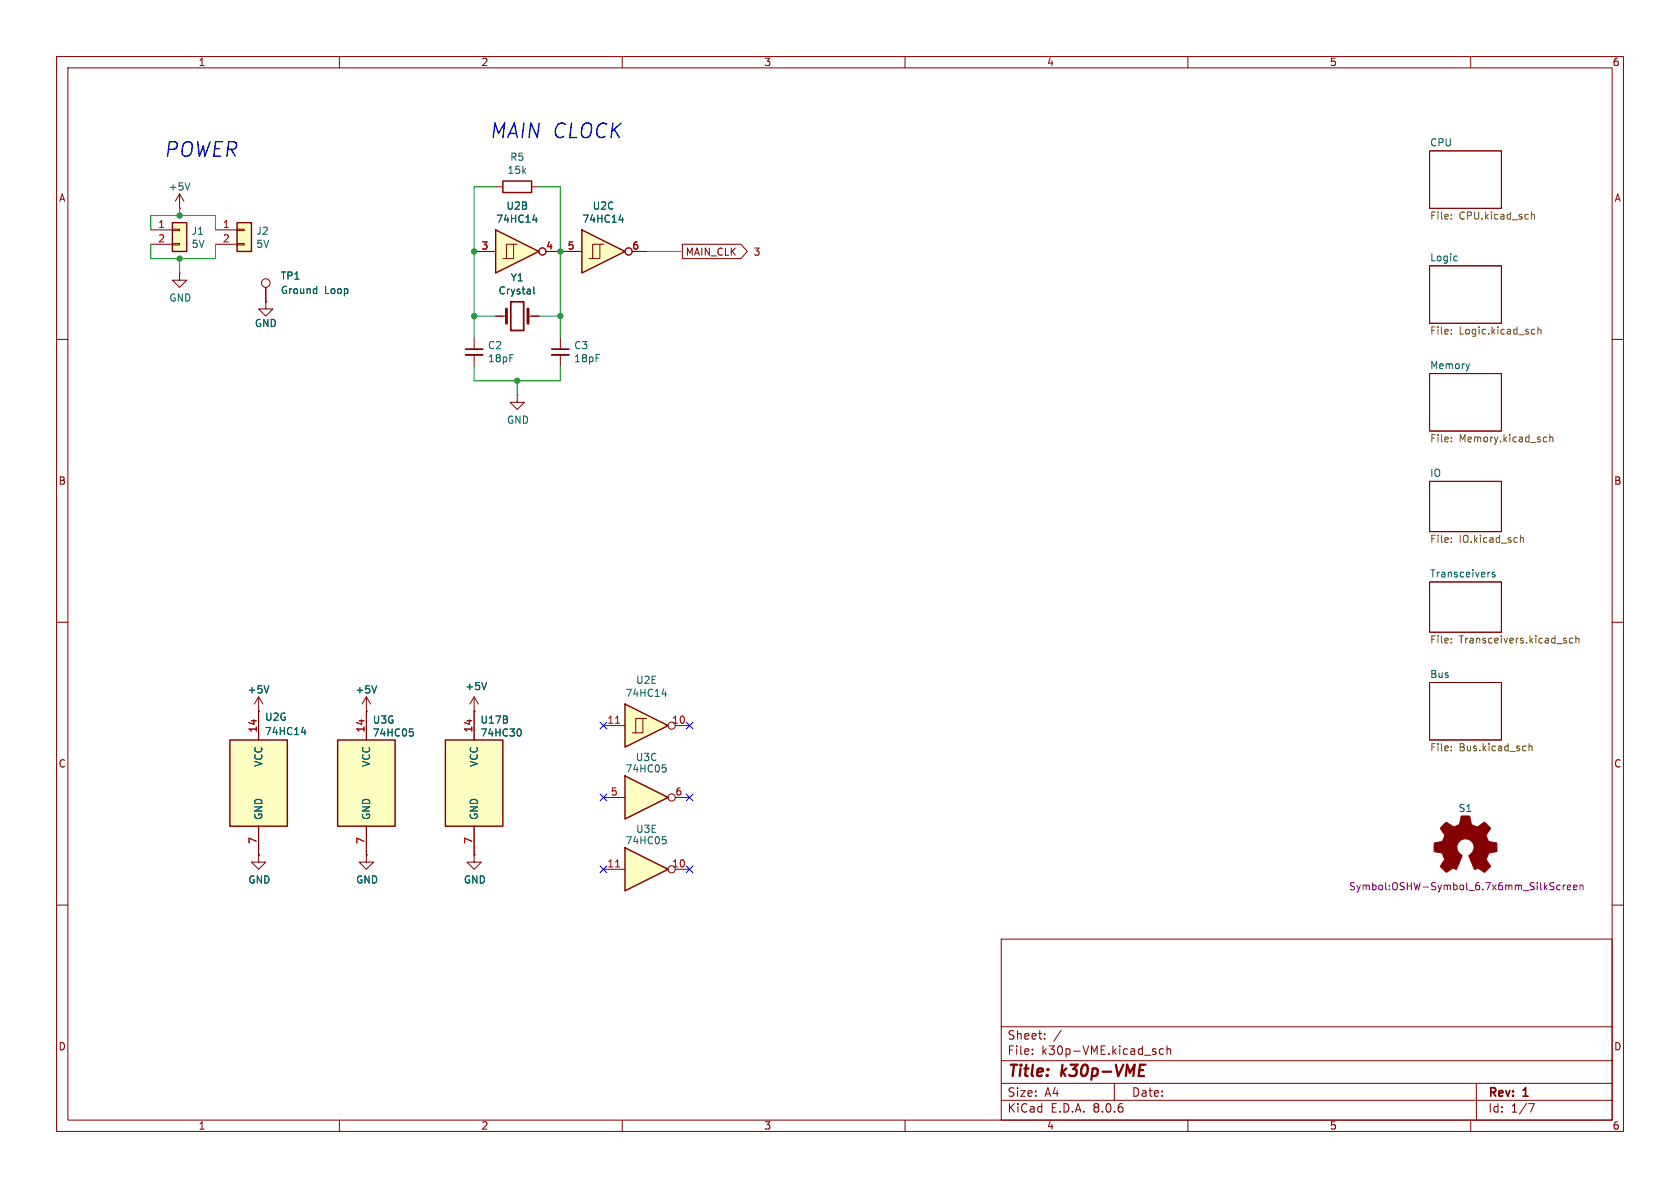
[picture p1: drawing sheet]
<svg xmlns="http://www.w3.org/2000/svg" width="297mm" height="210mm" viewBox="0 0 297 210" stroke-linecap="round" stroke-linejoin="round" font-family="sans-serif">
<g fill="none" stroke="#840000" stroke-width=".18">
<path d="M10 10h277v190h-277zM12 12h273v186h-273zM60 10v2M110 10v2M160 10v2M210 10v2M260 10v2M87.6 33h1.3M94 33h1.2M252.7 26.7h12.7v10.1h-12.7zM10 60h2M83.8 59.7v2"/>
<path d="M252.7 47h12.7v10.2h-12.7zM285 60h2M83.8 62.7v2.1M252.7 66h12.7v10.2h-12.7zM252.7 85.1h12.7v8.9h-12.7zM10 110h2M252.7 102.9h12.7v8.9h-12.7zM285 110h2M64.8 125.7h.1M64.8 123.2l-.8 1.3M64.8 123.2v2.5M64.8 123.2l.7 1.3"/>
<path d="M83.8 125.7h.1M83.8 123.2v2.5M83.8 123.2l-.7 1.3M83.8 123.2l.8 1.3M252.7 120.7h12.7v10.1h-12.7zM10 160h2M83.8 151.1v1.3h1.3l-1.3 1.3-1.3-1.3h1.3M83.8 151.1h.1M285 160h2M177 166h108v32h-108zM60 198v2M110 198v2"/>
<path d="M160 198v2M177 194.5h108M177 191.5h108M177 187.5h108M177 181.5h108M182.5 186.3v.1M182.5 185.5v.1M184.7 183.6v.1M184.7 182.8v.1M187.6 182.1l-1.3 2M197 191.5v3M204.2 185.9l.2 .2-.2 .3"/>
<path d="M204.2 185.4l.1 .1M205.7 185.5l-.5-.1-.2 .3v.4l.1 .2h.6M206.3 185.5l.2-.1 .4 .1 .1 .9M206.3 184.9v1.5M210 198v2M260 198v2M261 191.5v6.5M270.2 195.1h1l-.6 1.5"/>
</g>
<path d="M201.3 190.2h1M201.6 188.2h.9" fill="none" stroke="#840000" stroke-width=".4"/>
<g fill="none" stroke="#725600" stroke-width=".18">
<path d="M256.6 38.6v.1M256.6 38v.1M270.7 37.5v1.2M270.7 38l.2-.1 .3 .1 .1 .7M256.6 58.3v.1M256.6 58.9v.2M271 58.2l.3 .1M271.3 59l-.3 .1M271.9 58.3l.2-.1 .3 .1v.8M271.9 57.8v1.3M256.6 77.3v.1M256.6 78v.1"/>
<path d="M273.1 77.3h.4M273.5 78l-.4 .1M274 77.4l.2-.1h.3v.8M274 76.8v1.3M256.6 95.1v.1M256.6 95.8v.1M268.8 94.6v1.3M268.8 95.2l.2-.2 .3 .1v.8M256.6 112.9v.1M256.6 113.5v.2M276.9 113.3v.3M278 112.9l-.3-.1-.3 .3 .2 .5h.4"/>
<path d="M278.6 112.9l.2-.1 .3 .1v.8M278.6 112.4v1.3M256.6 131.9v.2M256.6 132.6v.1M270.3 131.4v1.3M270.3 132l.2-.1h.3l.1 .8"/>
</g>
<path d="M257.5 45.3h.1M257.6 46.1h-.1M259.8 64.3l-.3 .9M263.3 101.1h.1M264.3 101.2l-.3-.1-.2 .2v.2l.5 .1v.3h-.5M66.6 121.2l-.4 1.3M86 120.6l-.4 1.3" fill="none" stroke="#006464" stroke-width=".18"/>
<path d="M88.9 32h5.1v2h-5.1z" fill="none" stroke="#840000" stroke-width=".25"/>
<path d="M82.3 62.7h3" fill="none" stroke="#840000" stroke-width=".33"/>
<path d="M82.3 61.7h3" fill="none" stroke="#840000" stroke-width=".3"/>
<path d="M78.7 130.8h10.2v15.3h-10.2z" fill="#ffffc2"/>
<path d="M78.7 130.8h10.2v15.3h-10.2z" fill="none" stroke="#840000" stroke-width=".25"/>
<path d="M83.8 125.7v5.1M83.8 146.1v5" fill="none" stroke="#840000" stroke-width=".18"/>
<path d="M91.8 128.8a.79 .79 0 0 1 0 1.3" fill="none" stroke="#006464" stroke-width=".18"/>
<path d="M110.5 137.2l7.6 3.8-7.6 3.8z" fill="#ffffc2"/>
<path d="M110.5 137.2l7.6 3.8-7.6 3.8z" fill="none" stroke="#840000" stroke-width=".25"/>
<g fill="none" stroke="#840000" stroke-width=".18">
<path d="M106.7 141h3.8M119.4 141h2.5"/>
<circle cx="118.7" cy="141" r=".63"/>
</g>
<path d="M117.1 135.2h.6M117.2 135.7h.3l.3 .2-.1 .5-.5 .1" fill="none" stroke="#006464" stroke-width=".18"/>
<path d="M110.5 149.9l7.6 3.8-7.6 3.8z" fill="#ffffc2"/>
<path d="M110.5 149.9l7.6 3.8-7.6 3.8z" fill="none" stroke="#840000" stroke-width=".25"/>
<g fill="none" stroke="#840000" stroke-width=".18">
<path d="M106.7 153.7h3.8M119.4 153.7h2.5"/>
<circle cx="118.7" cy="153.7" r=".63"/>
</g>
<path d="M108.8 153.3h.8" fill="none" stroke="#a90000" stroke-width=".18"/>
<path d="M117.1 147.9h.6M117.2 148.4h.3l.3 .2-.1 .5-.5 .1" fill="none" stroke="#006464" stroke-width=".18"/>
<path d="M110.5 124.5l7.6 3.8-7.6 3.8z" fill="#ffffc2"/>
<path d="M110.5 124.5l7.6 3.8-7.6 3.8z" fill="none" stroke="#840000" stroke-width=".25"/>
<g fill="none" stroke="#840000" stroke-width=".18">
<path d="M87.6 55.9h1.9M93.3 55.9h1.9M91.4 69.9v1.2h1.3l-1.3 1.3-1.2-1.3h1.2M91.4 69.9h.1M106.7 128.3h3.8M113.7 127h-1.3v2.5M114.3 127h-.6v2.5h-1.9M119.4 128.3h2.5"/>
<circle cx="118.7" cy="128.3" r=".63"/>
</g>
<path d="M108.8 127.9h.8" fill="none" stroke="#a90000" stroke-width=".18"/>
<path d="M94.4 50.7v1.1l.2 .2M117.1 122.7h.7M117.7 122.3v.8" fill="none" stroke="#006464" stroke-width=".18"/>
<path d="M90.3 53.3h2.3v5.1h-2.3z" fill="none" stroke="#840000" stroke-width=".3"/>
<path d="M89.5 54.6v2.6M93.3 54.6v2.6" fill="none" stroke="#840000" stroke-width=".51"/>
<path d="M59.7 130.8h10.1v15.3h-10.1z" fill="#ffffc2"/>
<path d="M59.7 130.8h10.1v15.3h-10.1z" fill="none" stroke="#840000" stroke-width=".25"/>
<path d="M47 53.3v1.3h1.3l-1.3 1.3-1.3-1.3h1.3M47 53.3h.1M45.7 125.7h.1M45.7 123.2l-.7 1.3M45.7 123.2v2.5M45.7 123.2l.8 1.3M64.8 125.7v5.1M45.7 151.1v1.3h1.3l-1.3 1.3-1.3-1.3h1.3M45.7 151.1h.1M64.8 151.1v1.3h1.2l-1.2 1.3-1.3-1.3h1.3M64.8 151.1h.1M64.8 146.1v5" fill="none" stroke="#840000" stroke-width=".18"/>
<path d="M47.5 121.2l-.4 1.3M72.4 128.8h.6M72.5 129.3h.3l.3 .3-.1 .5h-.5" fill="none" stroke="#006464" stroke-width=".18"/>
<path d="M40.6 130.8h10.2v15.3h-10.2z" fill="#ffffc2"/>
<path d="M40.6 130.8h10.2v15.3h-10.2z" fill="none" stroke="#840000" stroke-width=".25"/>
<path d="M99.1 59.7v2M99.1 62.7v2.1M45.7 125.7v5.1M45.7 146.1v5" fill="none" stroke="#840000" stroke-width=".18"/>
<path d="M53.3 129.4h.8M53.9 129v.9" fill="none" stroke="#006464" stroke-width=".18"/>
<path d="M255.1 145.8l.6-.5 .9 .6a.62 .62 0 0 0 1 0l.2-.1a1.62 1.62 0 0 0 .5-1.3l.1-.3 1.4 .1 .2 .7a.74 .74 0 0 0 .7 1l.5 .2 1.3-.9 1 1.1-.4 .7a.75 .75 0 0 0-.2 1.2l.2 .4 1.5 .3v1.5l-1.4 .3-.1 .1a1.23 1.23 0 0 0-.2 1.2l.6 1-.1 .2-1 .9-.8-.5a.54 .54 0 0 0-.8 0l-1.1-2.4a2.33 2.33 0 0 0 .9-1.9 1.54 1.54 0 0 0-2.5-.7 1.54 1.54 0 0 0 .4 2.6l-1.1 2.4a.69 .69 0 0 0-1.1 .1l-.6 .4-1.1-1.1 .8-1.2-.2-.5a.71 .71 0 0 0-.9-.7l-.8-.2v-1.5l.5-.1a1.11 1.11 0 0 0 1.2-.7 .72 .72 0 0 0-.2-1.2l-.4-.6z" fill="#840000" stroke="#840000" stroke-width=".18"/>
<path d="M275.8 156.5h-.3l-.3 .2 .1 .5h.5M276.4 156.5v.8M276.7 156.5l-.3 .2M277.1 156.9l.6-.1-.1-.3h-.3l-.2 .1v.6h.5M278.2 156.9l.6-.1-.1-.3h-.3l-.2 .1v.6h.5M279.3 156.6l.2-.1h.3l.1 .8M279.3 156.5v.8" fill="none" stroke="#840084" stroke-width=".18"/>
<path d="M97.5 62.7h3.1" fill="none" stroke="#840000" stroke-width=".33"/>
<path d="M97.5 61.7h3.1" fill="none" stroke="#840000" stroke-width=".3"/>
<path d="M41.9 39.4h2.5v5.1h-2.5z" fill="#ffffc2"/>
<path d="M31.7 36.8h.1M31.7 34.3l-.7 1.3M31.7 34.3v2.5M31.7 34.3l.8 1.3M38.1 40.6h3.8M38.1 43.2h3.8M41.9 43.1h1.3v.2h-1.3zM41.9 40.5h1.3v.3h-1.3z" fill="none" stroke="#840000" stroke-width=".18"/>
<path d="M41.9 39.4h2.5v5.1h-2.5z" fill="none" stroke="#840000" stroke-width=".25"/>
<path d="M33.6 32.3l-.5 1.3" fill="none" stroke="#006464" stroke-width=".18"/>
<path d="M102.9 40.6l7.6 3.9-7.6 3.8z" fill="#ffffc2"/>
<path d="M102.9 40.6l7.6 3.9-7.6 3.8z" fill="none" stroke="#840000" stroke-width=".25"/>
<g fill="none" stroke="#840000" stroke-width=".18">
<path d="M31.7 48.3v1.2h1.3l-1.3 1.3-1.2-1.3h1.2M31.7 48.3h.1M99.1 44.5h3.8M106 43.2h-1.2v2.5M106.7 43.2h-.7v2.5h-1.9M111.8 44.5h2.5"/>
<circle cx="111.1" cy="44.4" r=".63"/>
</g>
<path d="M109.4 38.9h.8M110 38.4v.9" fill="none" stroke="#006464" stroke-width=".18"/>
<path d="M87.6 40.6l7.6 3.9-7.6 3.8z" fill="#ffffc2"/>
<path d="M87.6 40.6l7.6 3.9-7.6 3.8z" fill="none" stroke="#840000" stroke-width=".25"/>
<g fill="none" stroke="#840000" stroke-width=".18">
<path d="M83.8 44.5h3.8M90.8 43.2h-1.3v2.5M91.4 43.2h-.6v2.5h-1.9M96.5 44.5h2.6"/>
<circle cx="95.9" cy="44.4" r=".63"/>
</g>
<path d="M94.2 38.9h.8M94.8 38.4v.9" fill="none" stroke="#006464" stroke-width=".18"/>
<path d="M30.5 39.4h2.5v5.1h-2.5z" fill="#ffffc2"/>
<g fill="none" stroke="#840000" stroke-width=".18">
<path d="M26.7 40.6h3.8M26.7 43.2h3.8M30.5 43.1h1.2v.2h-1.2zM30.5 40.5h1.2v.3h-1.2zM47 53.3h.1M47 50.8v2.5M83.8 44.5h3.8M87.6 55.9h1.3M94 55.9h1.2M96.5 44.5h6.4M111.8 44.5h2.5M120.6 43.2h10.4l1.1 1.3-1.1 1.2h-10.4z"/>
<path d="M45.7 125.7h.1M45.7 125.7v5.1M64.8 125.7h.1M64.8 125.7v5.1M83.8 125.7h.1M83.8 125.7v5.1M45.7 151.1h.1M45.7 146.1v5M64.8 151.1h.1M64.8 146.1v5M83.8 151.1h.1M83.8 146.1v5"/>
<circle cx="47" cy="50" r=".76"/>
<circle cx="95.9" cy="44.4" r=".63"/>
<circle cx="111.1" cy="44.4" r=".63"/>
</g>
<path d="M30.5 39.4h2.5v5.1h-2.5z" fill="none" stroke="#840000" stroke-width=".25"/>
<g fill="none" stroke="#006464" stroke-width=".18">
<path d="M94.2 38.9h.8M94.8 38.4v.9M109.4 38.9h.8M110 38.4v.9M55.9 51l.1 .1M56 50.6v1.3M56 51.8l-.1 .1M94.4 50.7v1.1l.2 .2M47.5 121.2l-.4 1.3M53.3 129.4h.8M53.9 129v.9M66.6 121.2l-.4 1.3"/>
<path d="M72.4 128.8h.6M72.5 129.3h.3l.3 .3-.1 .5h-.5M86 120.6l-.4 1.3M91.8 128.8a.79 .79 0 0 1 0 1.3"/>
</g>
<path d="M31.7 36.8v1.3M87.6 33h-3.8v26.7M95.2 33h3.9v26.7M26.7 43.2v2.5h11.4v-2.5M26.7 40.6v-2.5h11.4v2.5M31.7 45.7v2.6M83.8 55.9h3.8M95.2 55.9h3.9M114.3 44.5h6.3M83.8 64.8v2.5h15.3v-2.5M91.4 67.3v2.6" fill="none" stroke="#009600" stroke-width=".18"/>
<path d="M106.1 127.7l1.2 1.2M107.3 127.7l-1.2 1.2M121.3 127.7l1.2 1.2M122.5 127.7l-1.2 1.2M106.1 153.1l1.2 1.2M106.1 140.4l1.2 1.2M107.3 153.1l-1.2 1.2M107.3 140.4l-1.2 1.2M121.3 140.4l1.2 1.2M121.3 153.1l1.2 1.2M122.5 140.4l-1.2 1.2M122.5 153.1l-1.2 1.2" fill="none" stroke="#000084" stroke-width=".18"/>
<g fill="#009600" stroke="#009600" stroke-width=".18">
<circle cx="31.7" cy="38.1" r=".46"/>
<circle cx="83.8" cy="44.5" r=".46"/>
<circle cx="31.7" cy="45.7" r=".46"/>
<circle cx="99.1" cy="44.5" r=".46"/>
<circle cx="91.4" cy="67.3" r=".46"/>
<circle cx="83.8" cy="55.9" r=".46"/>
<circle cx="99.1" cy="55.9" r=".46"/>
</g>
<g font-size="3.6" fill="#0000c2">
<text x="28.9" y="27.9">POWER</text>
<text x="86.5" y="24.6">MAIN CLOCK</text>
</g>
<g font-size="2.8" fill="#840000">
<text x="178" y="190.9">Title:</text>
<text x="187.7" y="190.9">k30p-VME</text>
</g>
<g font-size="2.1" fill="#840000">
<text x="178" y="184">Sheet:</text>
<text x="178" y="186.7">File:</text>
<text x="184.1" y="186.7">k30p-VME.kicad_sch</text>
<text x="178" y="196.9">KiCad</text>
<text x="178" y="194.1">Size:</text>
<text x="184.7" y="194.1">A4</text>
<text x="185.7" y="196.9">E.D.A.</text>
<text x="193.3" y="196.9">8.0.6</text>
<text x="200" y="194.1">Date:</text>
<text x="263" y="194.3">Rev:</text>
<text x="263" y="196.9">Id:</text>
<text x="267.1" y="196.9">1/7</text>
<text x="269.4" y="194.3">1</text>
</g>
<g font-size="1.8" fill="#840000">
<text x="35" y="11.9">1</text>
<text x="85" y="11.9">2</text>
<text x="135" y="11.9">3</text>
<text x="185" y="11.9">4</text>
<text x="235" y="11.9">5</text>
<text x="285" y="11.9">6</text>
<text x="10.3" y="35.9">A</text>
<text x="285.3" y="35.9">A</text>
<text x="121.1" y="45.4">MAIN_CLK</text>
<text x="133.1" y="45.4">3</text>
<text x="10.3" y="85.9">B</text>
<text x="285.3" y="85.9">B</text>
<text x="10.3" y="135.9">C</text>
<text x="285.3" y="135.9">C</text>
<text x="10.3" y="185.9">D</text>
<text x="285.3" y="185.9">D</text>
<text x="35" y="199.9">1</text>
<text x="85" y="199.9">2</text>
<text x="135" y="199.9">3</text>
<text x="185" y="199.9">4</text>
<text x="235" y="199.9">5</text>
<text x="285" y="199.9">6</text>
</g>
<g font-size="1.8" fill="#006464">
<text x="90.1" y="28.6">R5</text>
<text x="252.7" y="26">CPU</text>
<text x="29.7" y="33.9">+5V</text>
<text x="89.6" y="30.9">15k</text>
<text x="33.8" y="41.7">J1</text>
<text x="45.2" y="41.7">J2</text>
<text x="87.6" y="39.6">74HC14</text>
<text x="89.4" y="37.3">U2B</text>
<text x="102.9" y="39.6">74HC14</text>
<text x="104.7" y="37.3">U2C</text>
<text x="33.8" y="44">5V</text>
<text x="45.2" y="44">5V</text>
<text x="252.7" y="46.3">Logic</text>
<text x="29.8" y="53.5">GND</text>
<text x="49.5" y="49.6">TP1</text>
<text x="49.5" y="52.2">Ground</text>
<text x="57.4" y="52.2">Loop</text>
<text x="88" y="52.2">Crystal</text>
<text x="90.2" y="49.9">Y1</text>
<text x="45" y="58">GND</text>
<text x="86.2" y="61.9">C2</text>
<text x="86.2" y="64.2">18pF</text>
<text x="101.4" y="61.9">C3</text>
<text x="101.4" y="64.2">18pF</text>
<text x="252.7" y="65.3">Memory</text>
<text x="89.5" y="75.1">GND</text>
<text x="252.7" y="84.4">IO</text>
<text x="252.7" y="102.2">Transceivers</text>
<text x="252.7" y="119.9">Bus</text>
<text x="43.7" y="122.8">+5V</text>
<text x="62.7" y="122.8">+5V</text>
<text x="82.2" y="122.2">+5V</text>
<text x="110.5" y="123.4">74HC14</text>
<text x="112.4" y="121.1">U2E</text>
<text x="46.7" y="130.1">74HC14</text>
<text x="46.8" y="127.6">U2G</text>
<text x="65.8" y="130.4">74HC05</text>
<text x="65.8" y="128.1">U3G</text>
<text x="84.8" y="128.1">U17B</text>
<text x="84.8" y="130.4">74HC30</text>
<text x="46.6" y="135.7" transform="rotate(-90 46.6 135.7)">VCC</text>
<text x="65.6" y="135.7" transform="rotate(-90 65.6 135.7)">VCC</text>
<text x="84.7" y="135.7" transform="rotate(-90 84.7 135.7)">VCC</text>
<text x="110.5" y="136.8">74HC05</text>
<text x="112.3" y="134.7">U3C</text>
<text x="257.8" y="143.7">S1</text>
<text x="46.6" y="145" transform="rotate(-90 46.6 145)">GND</text>
<text x="65.6" y="145" transform="rotate(-90 65.6 145)">GND</text>
<text x="84.7" y="145" transform="rotate(-90 84.7 145)">GND</text>
<text x="110.5" y="149.5">74HC05</text>
<text x="112.4" y="147.4">U3E</text>
<text x="43.8" y="156.4">GND</text>
<text x="62.9" y="156.4">GND</text>
<text x="81.9" y="156.4">GND</text>
</g>
<g font-size="1.8" fill="#a90000">
<text x="27.9" y="40.4">1</text>
<text x="39.3" y="40.4">1</text>
<text x="27.9" y="42.9">2</text>
<text x="39.3" y="42.9">2</text>
<text x="85" y="44.2">3</text>
<text x="96.4" y="44.2">4</text>
<text x="100.3" y="44.2">5</text>
<text x="111.7" y="44.2">6</text>
<text x="45.5" y="129.6" transform="rotate(-90 45.5 129.6)">14</text>
<text x="64.5" y="129.6" transform="rotate(-90 64.5 129.6)">14</text>
<text x="83.6" y="129.6" transform="rotate(-90 83.6 129.6)">14</text>
<text x="107.3" y="128">11</text>
<text x="118.7" y="128">10</text>
<text x="107.9" y="140.7">5</text>
<text x="119.3" y="140.7">6</text>
<text x="45.5" y="149.3" transform="rotate(-90 45.5 149.3)">7</text>
<text x="64.5" y="149.3" transform="rotate(-90 64.5 149.3)">7</text>
<text x="83.6" y="149.3" transform="rotate(-90 83.6 149.3)">7</text>
<text x="107.3" y="153.4">11</text>
<text x="118.7" y="153.4">10</text>
</g>
<g font-size="1.8" fill="#725600">
<text x="252.7" y="39.1">File:</text>
<text x="258" y="39.1">CPU.kicad_sch</text>
<text x="252.7" y="59.5">File:</text>
<text x="258" y="59.5">Logic.kicad_sch</text>
<text x="252.7" y="78.5">File:</text>
<text x="258" y="78.5">Memory.kicad_sch</text>
<text x="252.7" y="96.3">File:</text>
<text x="258" y="96.3">IO.kicad_sch</text>
<text x="252.7" y="114.1">File:</text>
<text x="258" y="114.1">Transceivers.kicad_sch</text>
<text x="252.7" y="133.1">File:</text>
<text x="258" y="133.1">Bus.kicad_sch</text>
</g>
<text font-size="1.8" fill="#840084" x="238.4" y="157.6">Symbol:OSHW-Symbol_6.7x6mm_SilkScreen</text>
</svg>
